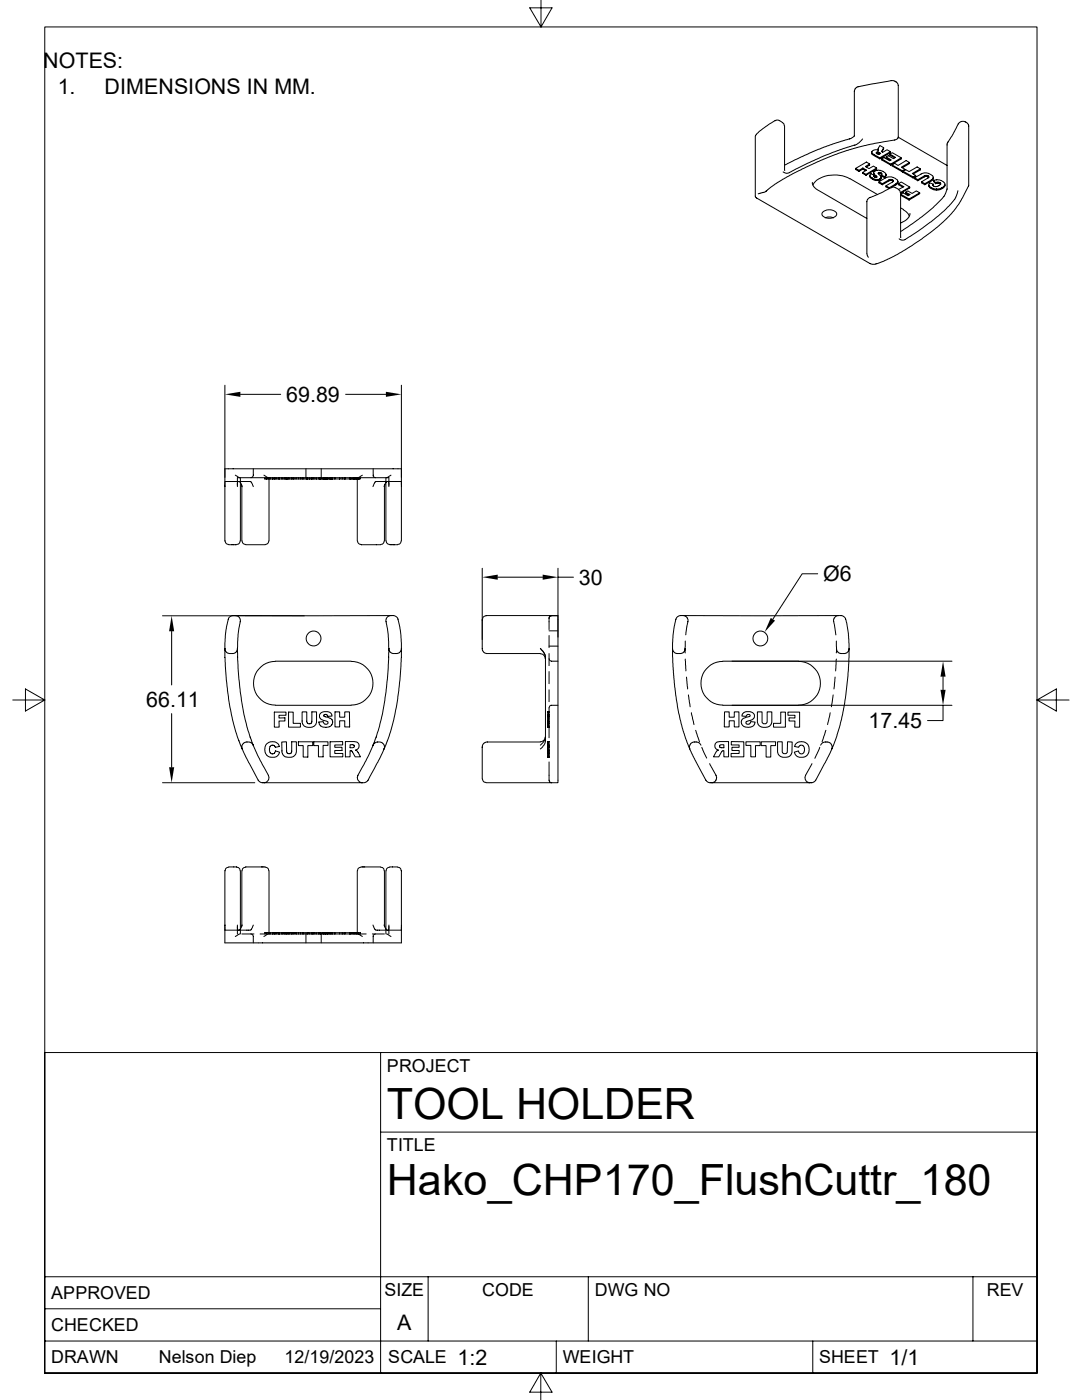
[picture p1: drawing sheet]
<svg xmlns="http://www.w3.org/2000/svg" width="216mm" height="279mm" viewBox="0 0 216 279" stroke-linecap="round" stroke-linejoin="round" font-family="sans-serif">
<g fill="none" stroke="#000" stroke-width=".2">
<path d="M108 0v5.4l-2.3-3.8h4.5l-2.2 3.8M154.6 24.1l.7-.1 .9 .5M154.6 24.1h.1M154.6 24.1l-3 2-.9 1.1v12.1l23 13.4h1.1l2.7-1.1 3.1-1.7 3.4-2.3 3.1-2.3 1.6-1.4 1.6-1.8 1.1-1.5 1.9-3.5v-12.1l-.3-.5-.6-.3h-.5l-.6 .4-1.1 2.2-1.2 1.9v9.1l-.4 1a31 31 0 0 1-7.5 6.5l-1.4 .9M156.1 24.5l.3 .2 .1 .4M156.5 33l6.8-3.2 2.9-1.1 3.6-1.1 .7-.4v-9.1l.4-.7 6.9-1.3h.6l.7 .5 .1 .4v10.4l-.1 .3-.5 .2-4.1 .7-3.6 .9-5.3 1.7-7.5 3.5-2.9 1.7-2.5 1.9-1.4 .4M156.5 25.1l.1 8.9M162.1 36.4l.2 .8 .8 .7 9.9 5.7M162.2 36.9a4.9 4.9 0 0 1 4.8-2l1.1 .2 1 .3 6 3.4M170.7 33.6l.7 .4v.2M172.1 27.7l-1.2 1.1-2.6 .8-4 1.6-6.8 3.3-.6 .1-.6-.3M172.1 34.4l.7 .4v.2"/>
<path d="M172.2 33.7v-.2l-.8 .5M172.2 33.5l.7 .5-.8 .4v.2l.7 .4M172.8 33.4l.7-.5v-.2l-.6-.4-2.2 1.3v.2l.7 .4 .8-.5 .5 .4M173.5 32.7l-.8 .5 .7 .5 .9-.6 .6 .4v.2l-2.1 1.3M173.6 35.2l.1 .4 1 .4 .9-.1 .2-.2v-.4M173.6 35v.3M173.9 30.4v.3l.3 .2 1.4 .8 2.1-1.2v-.2l-2.1 1.2M174 30.6v.2M174.1 35.6l.6 .2M174.1 35.6v.1M174.3 34.7l.2 .3 .4 .4M174.3 34.5l.1 .4"/>
<path d="M174.4 34.7l.4 .4M174.4 34.7v-.1a.76 .76 0 0 1 1-.6l.8 .2 .6 .6M174.4 35.3l.1-.3-.7-.3a.42 .42 0 0 0-.2 .4 .42 .42 0 0 0 .4 .4l.1 .1M174.5 35a.3 .3 0 0 0 .1 .4 .3 .3 0 0 0 .4-.1M174.7 35.8h.5M174.7 35.8v.2M174.8 35.1l.2 .2M174.8 35.1v.2M174.9 30.6h.1M174.9 30.4l-.1 .2 .5 .3 .4-.3-.2-.2M174.9 33.5l-2.1 1.3M174.9 30.4v.2"/>
<path d="M175 35.3h.1M175.1 30.6h-.2M175.1 30.4h-.2M175.1 30.6h.2M175.1 30.4h.2M175.1 30.4v.2M175.2 35.8v.2M175.2 29.8v.2M175.3 30.6h.2M175.3 30.4h.2M175.3 30.4v.2M175.3 34.5v.2l.4-.1 .2 .2"/>
<path d="M175.3 34.5v.2l.3 .3a.37 .37 0 0 1 .2 .3 .37 .37 0 0 1-.2 .4M175.4 36.3l.7 .4v.2M175.5 30.4v.2M175.5 30.6l.1 .1M175.6 34.4l-.3 .1M175.6 34.4a.3 .3 0 0 1 .3 .1 .3 .3 0 0 1 0 .4M175.6 34.4v.2M175.6 35.7l-.4 .1M175.6 35.7v.2M175.8 34.5v.2M175.9 34.9l.6 .4v.2M175.9 34.9v.2l.6 .4"/>
<path d="M175.9 31.7l1.8 1.1v.1M176 30.3l.3-.8-.7-.5-.4 .7 .1 .3-.7-.1-.3 .1a.43 .43 0 0 0-.4 .5 .43 .43 0 0 0 .5 .4l1.2 .6v.2M176.3 29.5l-.3 .6 .1 .3 .9-.5 .7 .4M176.8 34.8v.4l-.3 .3M176.8 34.8l-.3 .5M176.8 31.3l1 .6-.3 .2-1.1-.6-.5 .2v.2l1.8 1M177.4 36.1v-.2l-1.3 .8M177.5 30.7l.6-.2 1.7 1v.2l-2.1 1.2M177.8 35.8l.3 .1M177.8 35.8l-.4 .1M177.8 35.8v.2M177.8 37.5l-2.7 1.3-1.6 .7-.5 .5v10.7l.3 .7"/>
<path d="M177.8 37.5h.1M178 32.9l2 1.2v.2M178.1 35.9l.2 .1-.1 .3-1.4 .8M178.1 35.9v.2M178.2 36.2l-.4-.2h-.3l-1.4 .9M178.5 31.5l-1-.6v-.2l1.2 .7-.4 .3-1.1-.6-.4 .2v.2l.9 .5M178.7 36.9v-.2l-1.2 .8v.1l-.7-.3v-.2l.7 .4M179 36.5l-.3 .2M179 36.5v.2M179.2 36.4l-.3 .4-.9 .6M179.2 36.2l-.2 .3M179.2 36.2l-.3-.4-.6-.4-1.1-.1-1.8 1v.2l.7 .4"/>
<path d="M179.2 36.2v.2M179.2 27.4l9.8 5.6M179.3 36.7l.5-.4 1.7 1v.2l-1.8 1.1M179.3 37.8l.3 .3 .1 .4v8.9M179.7 38.8l1.7 .9v.2M179.8 31.5l-2.1 1.3M180 33.5l1.5-.9v-.2l-.7-.4-1.6 1-.7-.4-.5 .3v.2l2 1.2M180.2 34.2l2 1.1v.2M180.2 37.3l-.9-.4v-.2l1 .6-1 .5-.9-.5-.6 .2M180.2 34.2l-.2 .1M180.6 33.8l-.6 .3M180.7 38.4l.4-.3 .9 .5 .8-.5 .7 .4v.2l-2.1 1.2"/>
<path d="M181.4 38.9l-.7-.3v-.2l.9 .4-.4 .3-1-.6-.5 .3v.2l1.7 .9M181.5 32.4l-1.6 1 .7 .4v.2M181.5 37.3l-1.8 1.1M182.2 34.7l1.4-.8v-.2l-.6-.4-1.6 .9-.7-.3-.5 .3v.2l2 1.1M182.5 35.5l.6 .4v.2M182.7 35l-.5 .3M183.5 38.5l-2.1 1.2M183.6 33.7l-1.6 .9 .7 .4v.2l-.5 .3M184.4 35.3v-.2l-1.3 .8M184.8 35l.4 .1M184.8 35l-.4 .1M184.8 35v.2"/>
<path d="M185.2 35.1l.1 .3-1.4 .9M185.2 35.1v.2M185.3 35.4l-.3-.2h-.4l-1.5 .9M185.4 37l.1-.5 .7 .2v.3M185.4 37l.4 .4M185.4 37v.2M185.8 36.1v-.2l-1.3 .8v.2M185.8 37.4l.6 .3h.5M185.8 37.4v.2M186.1 35.7a.56 .56 0 0 0-.5-.9l-.7-.3-1 .2-1.4 .8v.2l.6 .4M186.1 35.7l-.3 .2M186.1 35.7v.2"/>
<path d="M186.1 36.9v.1M186.2 35.6l-.2 .4-1.5 .9-.6-.4v-.2l.6 .4M186.2 36.7l-.1 .2M186.2 35.4v.2M186.3 36l1.2-.1 .8 .5a.6 .6 0 0 1 .2 .6 .6 .6 0 0 1-.5 .4M186.3 36l.4 .4v.3M186.3 36v.2l.4 .5M186.7 36.7l.7-.1 .3 .2M186.9 37.7v.2M187.2 36.4h.3M187.2 36.4h-.5M187.2 36.4v.2"/>
<path d="M187.5 36.4a.36 .36 0 0 1 .1 .5 .36 .36 0 0 1-.3 .2l-.7 .2-.3-.2-.2-.2M187.5 36.4v.3M188 37.4l-.5 .3h-.6M188 37.4v.2M188.5 37v.2M188.6 36.7l-.1 .5-.2 .3-1.1 .4h-.8l-.4-.2-.6-.4-.1-.4M191.1 38.1l-.6 1.7-1 1.2-2.2 2.1-3.3 2.5-3.4 2.2-.7 .1-.5-.2M164.2 42.3a1.98 1.98 0 0 1 2.7 .2 1.21 1.21 0 0 1-1.6 1.1l-.9-.3a.57 .57 0 0 1-.2-1zM164.6 43.5l.6-.2 1.1 .2M179.7 41.5l.6 .3M180.3 41.9l.9 .7 .2 .5M181.6 42.6l-.1 .5-.4 .5-.4 .4-1 .5"/>
<path d="M44.9 76.9v20M48 78.7h8M69 78.7h8M80.1 76.9v20M44.8 97.1h.1M44.9 96.9v.2M44.9 96.9v-.2a.37 .37 0 0 1 0-.4 .37 .37 0 0 1 .4-.2h4.1a.71 .71 0 0 1 1 .7l.1 .3M44.9 97.1h.1M44.9 97.1v10.8M46.9 94.8l.9 .5M47.4 96.1v1M47.7 96.1l.3 .3 .3 .7"/>
<path d="M47.8 95.3h29.3M47.8 95.3h-.4v1.6M48 95.3l-.1 12.6-.2 .6-.5 .2M48.1 96.7l.2 11.2M50.5 93.6v1.3l-.1 .3-.4 .1M52.7 94.8l.8 .5M52.8 95.3v.3h.5M53.1 95.3v.3M53.3 95.6h1.1M53.3 95.3v.3M53.6 95.3v.3M53.7 95.3v12.6"/>
<path d="M53.8 95.3v.3M53.9 95.3v.3M54.4 95.3v.3M54.7 95.3v.3M54.8 95.3v.3M54.9 95.3v.3zM55.1 95.3v.3M55.2 95.3v.3M55.5 95.3v.3M55.7 95.3v.3M55.8 95.3v.3M56.2 95.3v.3"/>
<path d="M56.3 95.3v.3M56.5 95.3v.3M56.9 95.3v.3M57.1 95.3v.3zM57.1 95.6h-2.4v-.3v.3h-.3M57.1 95.6h.1M57.1 95.6v-.3v.3h.2M57.3 95.3v.3M57.7 95.3v.3M57.8 95.3v.3M58.1 95.3v.3M58.2 95.3v.3"/>
<path d="M58.4 95.3v.3M58.8 95.3v.3M59.1 95.3v.3M59.1 95.3v.3zM59.5 95.3v.3M59.6 95.3v.3M60.4 95.3v.3M60.5 95.3v.3zM60.6 95.3v.3M60.9 95.3v.3M61 93.6v1.7M61.3 95.3v.3"/>
<path d="M61.3 95.6h-.1v-.3v.3h-.9v-.3v.3h-.4v-.3v.3h-1.4v-.3v.3h-.9v-.3v.3h-.3M61.3 95.6h.4M61.4 95.3v.3zM61.7 95.6h.4M61.7 95.3v.3M61.8 95.3v.3M62.1 95.6h.1v-.3v.3h1.4M62.1 95.3v.3M62.4 95.3v.3zM62.4 95.3v.3M62.6 95.3v.3M62.8 95.3v.3"/>
<path d="M63.1 95.3v.3M63.2 95.3v.3zM63.5 95.3v.3zM63.6 95.3v.3h.2M63.8 95.6h.1M63.8 95.3v.3M63.9 95.6h.4M63.9 95.3v.3M64 95.3v.3M64.1 93.6v1.7M64.3 95.6h.7M64.3 95.3v.3"/>
<path d="M64.5 95.3v.3zM64.5 95.3v.3M64.6 95.3v.3M64.7 95.3v.3M64.9 95.3v.3M65 95.3v.3M65 95.6h.9M65.1 95.3v.3M65.2 95.3v.3M65.4 95.3v.3M65.4 95.3v.3zM65.8 95.3v.3"/>
<path d="M65.9 95.3v.3M65.9 95.6h.4M66.2 95.3v.3M66.3 95.6h.1M66.3 95.3v.3M66.4 95.3v.3M66.8 95.3v.3zM67.8 95.3v.3zM68.2 95.3v.3zM68.4 95.3v.3zM68.8 95.3v.3zM68.9 95.3v.3"/>
<path d="M69.7 95.3v.3l.1-.3M69.7 95.6h-.9v-.3v.3h-1v-.3v.3h-1v-.3v.3h-.4M69.8 95.6h.7M69.8 95.3v.3zM69.8 95.3v.3M69.9 95.3v.3M70.2 95.3v.3M70.3 95.3v.3M70.5 95.6h1M70.5 95.3v.3M70.6 95.3v.3M70.7 95.3v.3"/>
<path d="M70.9 95.3v.3M71.1 95.3v.3M71.2 95.3v.3M71.3 95.3v12.6M71.5 95.6h.2M71.5 95.3v.3M71.7 95.3v.3M71.9 95.3v.3h-.2M72.3 94.8l-.8 .5v.3M74.5 93.6v1.4l.4 .3M76.7 97.1v10.8M76.8 96.7v.4"/>
<path d="M77 95.3v12.6M77.1 95.3h.5v1.6M77.3 96.1l-.3 .3-.4 .7M77.6 96.1h-2.1a.71 .71 0 0 0-1 .7l-.1 .3M78 94.8l-.9 .5M80.1 96.9v-.2a.37 .37 0 0 0 0-.4 .37 .37 0 0 0-.4-.2h-1.5a.38 .38 0 0 0-.4-.1 .38 .38 0 0 0-.2 .4v.7M80.1 96.9v.2M80.1 97.1h.1M80.1 93.6h-35.2M80.1 97.1v10.8M44.9 107.9h.1M44.9 107.9l.2 .6 .5 .2"/>
<path d="M45.6 108.7h1.6M48.3 107.9l.2 .6 .5 .2M49 108.7h3.9M53.6 107.9l-.2 .6-.5 .2M71.3 107.9l.2 .6 .6 .2M72.1 108.7h3.8M76.7 107.9l-.4 .7-.4 .1M77 107.9l.3 .6 .5 .2M77.8 108.7h1.5M80.1 107.9l-.3 .6-.5 .2M96.2 113.4v14.2M99.3 115.2h9"/>
<path d="M111.3 113.4v13.8M111.3 115.2h3.1M163.2 114.5h-3.1l-5.9 9.1M2.5 139.7h6.4l-3.8-2.2v4.4l3.8-2.2M32.4 122.9h28.3M34.2 126v10.7M44.9 129.4l.3 6.4 .4 3.3a37.8 37.8 0 0 0 2.7 10.4M44.9 129.4v.4l.3 .4 .5 .2 1.2-.1 .3-.3 .2-.6M46.9 122.9h-.4a1.25 1.25 0 0 0-1.1 1.4l-.1 .2a19.8 19.8 0 0 0-.4 4.9M46.9 122.9h.5l.4 .4 .2 .7a21.8 21.8 0 0 0-.6 5.4M46.9 122.9h31.1M47.4 129.4l.1 3.9 .6 5.7a36.1 36.1 0 0 0 2.4 9.7"/>
<path d="M47.4 129.4h.1M54.9 132h15.2M54.9 132a4.4 4.4 0 0 0-4.3 4.4 4.4 4.4 0 0 0 4.3 4.3M70.1 132a4.4 4.4 0 0 1 4.3 4.4 4.4 4.4 0 0 1-4.3 4.3M77.6 129.4l-.1 3.9-.6 5.7a36.7 36.7 0 0 1-4.3 13.5l-1.3 2.5a1.03 1.03 0 0 0 1 1.2l.8-.1 .3-.4 3.2-6.2M77.6 129.4l.3 .7 .5 .3 1.2-.1 .4-.4 .1-.5M78 122.9h-.4l-.4 .4-.2 .7a21.8 21.8 0 0 1 .6 5.4M78 122.9h.4a1.25 1.25 0 0 1 1.2 1.4v.2a19.8 19.8 0 0 1 .5 4.9M80.1 129.4l-.3 6.4-.4 3.3a37.8 37.8 0 0 1-2.8 10.4M80.1 129.4h.1M97 122.9a1.2 1.2 0 0 0-.8 1.6v5.1l.5 .7 .4 .1 10.7 .1a1.01 1.01 0 0 1 1 .9M97 122.9h14.3v33.3h-14.3l-.5-.2-.2-.6"/>
<path d="M107.8 129.4l.8 .9 .2 1.1v16.5l-.3 .8-.7 .8M109.6 131.4l.1 .4 .3 .2h1.3M109.6 137.7v2.3M109.6 134v2.4M109.6 130.4v2.4M109.6 126.8v2.4M109.6 125.9h1.7M109.6 128.9h1.7M110.1 122.9a1.02 1.02 0 0 0-.5 1.3v1.4M111.3 122.9h-1.2a.5 .5 0 0 0-.5 .5M134.2 129.4l.1 .6 .7 .4h.9l.4-.1 .4-.5v-.4M135 123.2l.7-.3h32.1a1.1 1.1 0 0 1 .9 .7l.6 2.9 .1 4.7-.6 7.4-.7 3.9-1.1 4.3-1.3 3.4-2.9 5.5-.7 .5h-20.5l-.5-.2-3.4-6.4-1.6-4.3-.7-3-.6-3.6-.3-3.4-.3-3.9a21 21 0 0 1 .8-8.2z"/>
<path d="M136.3 122.9l.6 .1 .4 .7-.5 3M136.7 131.5l.2 2.4M136.7 127.9v2.4M137 135.1l.2 2.4M137.4 138.7l.3 2.4M144.2 132h45.7M144.2 132a4.4 4.4 0 0 0-4.3 4.4 4.4 4.4 0 0 0 4.3 4.3M159.3 132a4.4 4.4 0 0 1 4.4 4.4 4.4 4.4 0 0 1-4.4 4.3M166.2 138.7l-.3 2.4M166.6 135.1l-.2 2.4M166.9 131.5l-.1 2.4M166.9 127.9v2.4"/>
<path d="M166.9 129.4l.2 .6 .6 .4 1.3-.1 .3-.3 .1-.6M167.3 122.9l-.5 .1-.5 .7 .5 3M188.2 135v2.7M206.9 139.7l3.9 2.2v-4.4l-3.9 2.2h6.4M32.4 156.2h18.4M34.2 142.4v10.7M48.3 149.5l1.3 2.7 1.9 3.5 .7 .5h20.1M50.5 148.7l.9 2 2.2 4.3a1.03 1.03 0 0 1-.9 1.2M50.5 148.7l-.6-.6h-1l-.6 .5v.9M53.1 148.5a1.53 1.53 0 0 1 2.7 .5l-.9 .1a.61 .61 0 0 0-.7-.4 .61 .61 0 0 0-.4 .7 .88 .88 0 0 0 .3 1 .57 .57 0 0 0 .8-.5l.9 .2a1.55 1.55 0 0 1-2.1 .9 1.55 1.55 0 0 1-.7-2.2zM54.7 142.1h2.4v.6h-1.4v.6h1.2v.6h-1.2v1.2h-1zM54.9 140.8h15.2"/>
<path d="M56.2 148.1l.9-.1 .1 1.9a.51 .51 0 0 0 .5 .5 .51 .51 0 0 0 .5-.5v-1.9h.9v1.9a1.37 1.37 0 0 1-1.9 1.2l-.1-.1a1.14 1.14 0 0 1-.8-1.1zM57.6 142.1h.9v2.3h1.4v.7h-2.3zM59.5 148h2.9v.8h-1v2.3h-.9v-2.3h-.9zM60.3 142.1h.9v1.8a.51 .51 0 0 0 .5 .5 .51 .51 0 0 0 .5-.5v-1.8h1v1.8a1.38 1.38 0 0 1-2 1.2h-.1a1.14 1.14 0 0 1-.8-1.2zM62.6 148h2.8v.8h-.9v2.2h-1v-2.2h-.9zM64 142.3a1.61 1.61 0 0 1 2.1 .2l.2 .4-.9 .1a.38 .38 0 0 0-.4-.4 .38 .38 0 0 0-.4 .3l.2 .1a1.59 1.59 0 0 1 1.5 .9 1.03 1.03 0 0 1-1.1 1.2 1.24 1.24 0 0 1-1.5-.7l-.1-.3 .9-.1a.47 .47 0 0 0 .4 .5 .47 .47 0 0 0 .5-.4l-1-.4a.82 .82 0 0 1-.6-.5 .82 .82 0 0 1 .2-.9zM65.9 148h2.5v.7h-1.6v.4h1.4v.7h-1.4v.6h1.6v.6h-2.5zM66.8 142.1h1v1h1v-1h.9l.1 3h-1v-1.3h-1v1.3h-1zM68.9 148h1.6a.88 .88 0 0 1 1.1 .6 .88 .88 0 0 1-.7 1.1l.4 .2 .6 1.1h-1l-.8-1.2h-.3v1.2h-.9zM69.8 148.6h.5a.32 .32 0 0 1 .4 .3 .32 .32 0 0 1-.4 .3h-.5zM74.4 148.7l.7-.6h.9l.6 .5v.9M108.8 147.1a1.01 1.01 0 0 1-1 .9l-10.7 .1-.5 .2-.4 .6v6.5"/>
<path d="M108.8 147.1l-.2 .7-.8 .9M109.3 143.3h.3M109.3 142.7h.3zM109.3 142.1h.3zM109.3 143.9h.3zM109.3 145.1h.3zM109.3 143.1h.3zM109.3 143.8h.3zM109.3 148h.3zM109.3 148.8h.3zM109.3 148.7h.3zM109.3 150.4h.3z"/>
<path d="M109.3 149.2h.3zM109.3 149.8h.3zM109.3 144.4h.3zM109.3 148h.3l-.3 .1M109.3 148h.3M109.3 149.8h.3M109.3 144.9h.3v2.3M109.3 148.3h.3M109.3 149h.3M109.3 148.4h.3M109.3 149.6h.3M109.3 150.5h.3"/>
<path d="M109.3 150.7h.3M109.3 150.1h.3M109.3 148.9h.3M109.3 148.8h.3M109.3 148.7h.3M109.3 150.2h.3M109.3 150.3h.3M109.3 142.9h.3M109.3 143h.3M109.3 142.2h.3M109.3 142h.1M109.3 142.5h.3"/>
<path d="M109.3 143.5h.3M109.3 144h.3M109.3 144.2h.3M109.3 144.6h.3M109.3 144.4h.3M109.3 144.1h.3M109.3 142.7h.3M109.3 142.6h.3M109.3 142.8h.3M109.3 144.7h.3M109.3 149.8v.4M109.3 149.7v.1"/>
<path d="M109.3 149.6v.1M109.3 149.3v.3M109.3 148.8v.5M109.3 148.3v.5M109.3 148.1v.2M109.3 145.1h.3M109.3 144.8h.3M109.3 143.9h.3M109.3 144.3h.3M109.3 150.4h.3M109.3 150.8h.3M109.3 149.9h.3"/>
<path d="M109.3 149.1h.3M109.3 149.2h.3M109.3 149.7h.3M109.3 149.3h.3M109.6 152.1v3.4a.54 .54 0 0 0 .5 .7M109.6 148.5v2.4M109.6 142h-.3l.3 .1h-.3v3h.3l-.3 .1h.3M109.6 149.1h-.3M109.6 150.2h-.3v.8h.3h-.3l.3 .1h-.3h.3M109.6 145h-.3M109.6 143.9h-.3M109.6 144.4h-.3"/>
<path d="M109.6 151h-.3M109.6 149.9h-.3M109.6 148.6h-.3M111.3 140.8h-1.5a3.6 3.6 0 0 0-.2 2.2v.6h-.3M138 142.2l.5 2.4M138.8 145.8l.8 2.2M139.9 148.7a1.02 1.02 0 0 0-1-.6h-.5l-.6 .3-.2 .5 .1 .6M140 149.1l1 2.2M141.6 152.4l1.3 2.3 .1 .7a.95 .95 0 0 1-1 .8M142.9 148.3l.7-.3h1.8v3h-1v-1.2l-.3 .1-.7 1.1h-1l.6-1.1 .4-.2-.3-.1a.81 .81 0 0 1-.2-1.3zM143.6 148.7l.8-.1v.6h-.4a.33 .33 0 0 1-.4-.1 .33 .33 0 0 1 0-.4zM144.2 140.8h45.7"/>
<path d="M144.6 142.1h.9v1h1v-1h.9v3h-.9v-1.3h-1v1.3h-1zM145.9 148h2.5v3h-2.5v-.6h1.6v-.6h-1.4v-.7h1.4v-.4h-1.6zM148.3 142.3l.5-.3h.7a.9 .9 0 0 1 1 .9 .9 .9 0 0 1-1 .9h-.1a.37 .37 0 0 0-.5 .2 .37 .37 0 0 0 .1 .5 .51 .51 0 0 0 .8-.5l.9 .1-.1 .3a1.19 1.19 0 0 1-1.3 .8l-.2-.1a1 1 0 0 1-1.2-.9 1 1 0 0 1 1.1-1.1l.3-.1a.29 .29 0 0 0 .4-.3 .29 .29 0 0 0-.5-.1l-.3 .4-.9-.1zM148.8 148h2.9v.8h-1v2.2h-.9v-2.2h-1zM151.1 142.1h1v1.8a.51 .51 0 0 0 .5 .5 .51 .51 0 0 0 .5-.5v-1.8h.9l-.1 2.3-.4 .6-.8 .2a1.28 1.28 0 0 1-1.6-1.3zM151.9 148h2.9l-.1 .8h-.9v2.3h-.9v-2.3h-1zM155.2 148h.9v1.9a.51 .51 0 0 0 .5 .5 .51 .51 0 0 0 .5-.5v-1.9l1 .1-.1 2.1-.2 .4a1.49 1.49 0 0 1-1.6 .5 1.49 1.49 0 0 1-1-1.2zM155.8 142.1h.9v3h-2.4v-.7h1.5zM157.2 142.1h2.4v3h-1v-1.2h-1.2v-.6h1.2v-.6h-1.4zM158.9 148.3l.8-.3a1.55 1.55 0 0 1 1.7 1.2 1.55 1.55 0 0 1-.9 1.8 1.55 1.55 0 0 1-2-.8v-.1l.8-.2a.61 .61 0 0 0 .8 .6 .61 .61 0 0 0 .4-.9v-.4a.58 .58 0 0 0-.6-.5 .58 .58 0 0 0-.6 .4l-.8-.1zM162 152.4l-1.3 2.3v.7a.95 .95 0 0 0 .9 .8M163.6 149.1l-1 2.2"/>
<path d="M163.7 148.7a1.02 1.02 0 0 1 1-.6h.5l.6 .3 .2 .5-.1 .6M164.8 145.8l-.8 2.2M165.7 142.2l-.6 2.4M188.2 140.8v3h-3.1M44.9 173.8v11.4a.3 .3 0 0 0 0 .4 .3 .3 0 0 0 .4 0h2.4M44.9 173.8h.1M45.6 173.1l-.6 .3-.1 .4M45.6 173h1.6M47.2 173.1h.4l.2 .3 .1 .4 .1 12.6M48.3 173.8l-.2 11.2M49 173.1l-.6 .3-.1 .4M49.1 173h3.8"/>
<path d="M52.9 173.1l.7 .3v.4M53.7 173.8v12.6M71.3 173.8v12.6M72.1 173h3.8M72.1 173.1l-.6 .2-.2 .5M75.9 173.1h.4l.3 .3 .1 .4M76.7 173.8v10.8M77 173.8v12.6M77.8 173h1.5M77.8 173.1l-.7 .3-.1 .4M79.3 173.1l.5 .2 .3 .5M80.1 173.8v11.4a.3 .3 0 0 1 0 .4 .3 .3 0 0 1-.4 0h-2.4"/>
<path d="M80.1 173.8h.1M44.8 184.6h.1M44.9 184.6h.1M44.9 184.9v3.3h35.2v-3.3M47.4 184.6v1M47.4 184.9v1.5M47.8 186.4l-.9 .5M48.3 186.4h2.4M48.3 184.6l-.3 .8-.3 .2M50 186.4l.4 .2 .1 .2v1.4M50.5 184.6l-.2 .6a.54 .54 0 0 1-.7 .4h-1.9M51.9 186.4h1.6"/>
<path d="M53.1 186.1h-.3v.3M53.1 186.1h.5M53.1 186.1v.3M53.3 186.1v.3M53.6 186.1h.8M53.6 186.1v.3M53.8 186.1v.3M53.9 186.1v.3M54.4 186.1v.3M54.4 186.1h.7M54.7 186.1v.3M54.8 186.1v.3"/>
<path d="M54.9 186.1v.3zM55.1 186.1h.4M55.1 186.1v.3M55.2 186.1v.3M55.5 186.1h.3M55.5 186.1v.3M55.7 186.1v.3M55.8 186.1v.3M55.8 186.1h.4M56.2 186.4v-.3l.1 .3M56.3 186.1h.1M56.3 186.1h.2"/>
<path d="M56.3 186.1v.3M56.5 186.1h.4M56.5 186.1v.3M56.9 186.1h.4M56.9 186.1v.3M57.1 186.1v.3zM57.1 186.1v.3M57.3 186.1h.5M57.3 186.1v.3M57.6 186.1v.3M57.7 186.1v.3M57.8 186.1h.6"/>
<path d="M57.8 186.1v.3M58.1 186.1v.3M58.2 186.1v.3M58.4 186.1h.4M58.4 186.1v.3M58.5 186.1v.3M58.8 186.1h.3M58.8 186.1v.3M59.1 186.1h.1M59.1 186.1v.3M59.5 186.1v.3M59.6 186.1h-.5"/>
<path d="M59.9 186.1v.3M60.3 186.1v.3zM60.4 186.1v.3M60.6 186.1v.3M60.9 186.1v.3M61 186.4v1.8M61.2 186.1v.3zM61.3 186.1v.3M61.4 186.1h1v.3v-.3v.3M61.4 186.1h-.9v.3v-.3h-.9v.3M61.4 186.1v.3M61.7 186.1v.3"/>
<path d="M61.8 186.1v.3M62.1 186.1v.3M62.2 186.1v.3M62.4 186.1h.2M62.6 186.1v.3v-.3h.9v.3v-.3h1M62.6 186.1h.1M62.8 186.1v.3M63.1 186.1v.3M63.2 186.1v.3zM63.6 186.1v.3M63.8 186.1v.3M63.9 186.1v.3"/>
<path d="M64 186.1v.3M64.1 186.4v1.8M64.3 186.1v.3M64.5 186.1h.9v.3v-.3h.4M64.5 186.1v.3M64.6 186.1v.3M64.7 186.1v.3M64.9 186.1v.3M65 186.1v.3M65.1 186.1v.3M65.2 186.1v.3M65.4 186.1v.3"/>
<path d="M65.9 186.1v.3M65.9 186.1l-.1 .3M66.2 186.1v.3M66.3 186.1v.3M66.4 186.1v.3M66.8 186.1v.3zM66.8 186.1v.3M67.8 186.1v.3zM68.2 186.1v.3zM68.4 186.1v.3zM68.8 186.1v.3zM68.9 186.1h-.1v.3v-.3h-.4v.3v-.3h-2.5v.3v-.3"/>
<path d="M68.9 186.1v.3zM68.9 186.1h1v.3v-.3v.3M68.9 186.1h.1M69.7 186.1v.3M69.8 186.1v.3M69.9 186.1h.3M70.2 186.1h.7v.3v-.3h1v.3M70.2 186.1v.3M70.3 186.1v.3M70.5 186.1v.3M70.7 186.1l-.1 .3M70.7 186.1v.3"/>
<path d="M71.1 186.1v.3M71.2 186.1v.3M71.5 186.4h1.6M71.5 186.4l.8 .5M71.5 186.4h-18l-.8 .5M71.5 186.1v.3M71.7 186.1v.3M74.3 186.4h2.4M74.4 184.6l.3 .6a.54 .54 0 0 0 .7 .4h1.9M74.9 186.4l-.4 .3v1.5M76.6 184.6l.4 .8 .3 .2M76.8 184.6v.4"/>
<path d="M77.1 186.4l.9 .5M77.6 184.6v1M77.6 184.9v1.5M80.1 184.6h.1M75.9 210.1v63.9M75.9 225.9h131M8.9 254.8h198M85.4 254.8v12.8M117.4 254.8v12.8M194.1 254.8v12.8M8.9 274v-268.6h198v268.6M8.9 274v-63.9h198v63.9"/>
<path d="M8.9 274h198M8.9 267.6h198M8.9 261.2h67M107.9 274l2.3 3.8h-4.5l2.2-3.8v5.4M111 267.6v6.4M162.2 267.6v6.4"/>
<circle cx="62.6" cy="127.4" r="1.49"/>
<circle cx="151.7" cy="127.4" r="1.49"/>
</g>
<path d="M44.9 78.7l3.1-.5v1zM77 78.2l3.1 .5-3.1 .5zM96.2 115.2l3.1-.5v1zM108.3 114.7l3 .5-3 .5zM34.2 122.9l.6 3.1h-1.1zM153.8 123.3l.8 .6-2 2.3zM188.2 132l.5 3h-1zM187.7 137.7h1l-.5 3.1zM33.7 153.1h1.1l-.6 3.1z" fill="#000"/>
<g font-size="8.6">
<text x="77.2" y="223.4">TOOL HOLDER</text>
<text x="77.2" y="238.5">Hako_CHP170_FlushCuttr_180</text>
</g>
<g font-size="4.3">
<text x="8.6" y="13.6">NOTES:</text>
<text x="11.5" y="18.8">1.</text>
<text x="20.9" y="18.8">DIMENSIONS IN MM.</text>
<text x="57.1" y="80.2">69.89</text>
<text x="115.5" y="116.7">30</text>
<text x="164.3" y="116">Ø6</text>
<text x="29.2" y="141.1">66.11</text>
<text x="173.3" y="145.3">17.45</text>
<text x="79.2" y="265.4">A</text>
<text x="91.3" y="272.3">1:2</text>
<text x="177.5" y="272.3">1/1</text>
</g>
<g font-size="3.6">
<text x="77.2" y="213.9">PROJECT</text>
<text x="77.2" y="229.7">TITLE</text>
<text x="10.2" y="259.3">APPROVED</text>
<text x="76.7" y="258.7">SIZE</text>
<text x="96.2" y="258.7">CODE</text>
<text x="118.7" y="258.7">DWG NO</text>
<text x="196.9" y="258.7">REV</text>
<text x="10.2" y="265.7">CHECKED</text>
<text x="10.2" y="272.1">DRAWN</text>
<text x="31.7" y="272.1">Nelson Diep</text>
<text x="56.8" y="272.1">12/19/2023</text>
<text x="77.5" y="272.1">SCALE</text>
<text x="112.3" y="272.1">WEIGHT</text>
<text x="163.5" y="272.1">SHEET</text>
</g>
</svg>
